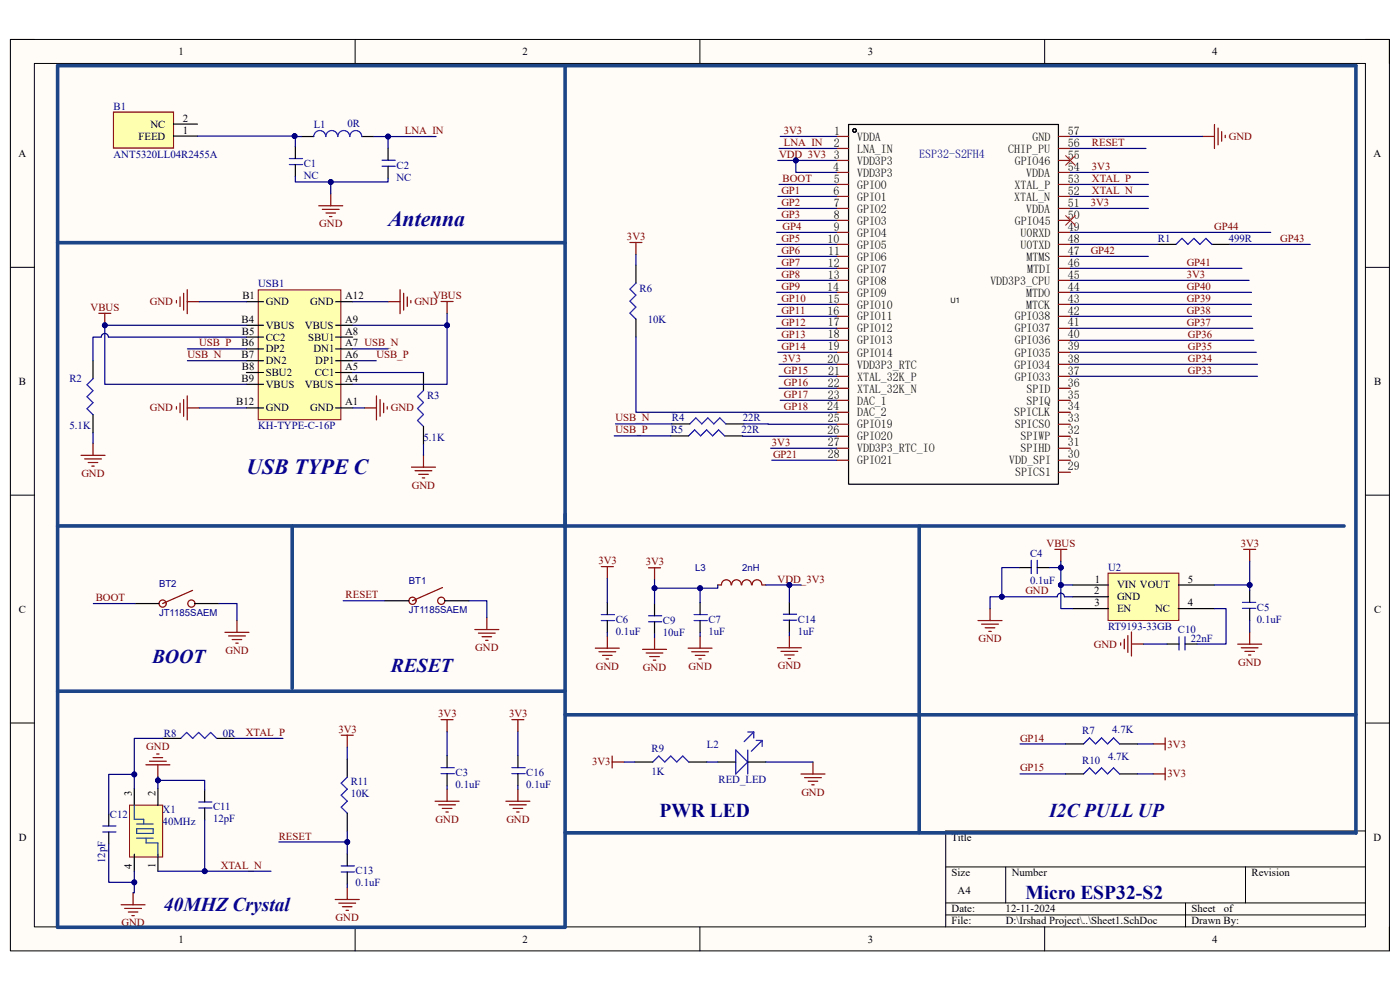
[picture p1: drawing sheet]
<svg xmlns="http://www.w3.org/2000/svg" width="297mm" height="210mm" viewBox="0 0 297 210" stroke-linecap="round" stroke-linejoin="round" font-family="sans-serif">
<path d="M2.2 8.4h292.6v193.3h-292.6z" fill-rule="evenodd" fill="#fffcf8"/>
<path d="M2.2 8.4h292.6v193.3h-292.6z" fill="none" stroke="#000" stroke-width=".21"/>
<path d="M7.3 13.5h282.4v183.1h-282.4z" fill-rule="evenodd" fill="#fffcf8"/>
<g fill="none" stroke="#000" stroke-width=".21">
<path d="M2.2 8.4h5.1M7.3 13.5h282.4v183.1h-282.4zM75.3 8.4v5.1M148.5 8.4v5.1M221.6 8.4v5.1M289.7 8.4h5.1v5.1M2.2 56.7h5.1M289.7 56.7h5.1M2.2 105h5.1M289.7 105.1h5.1M2.2 153.4h5.1M289.7 153.4h5.1"/>
<path d="M289.7 176.3h-89.1v20.3M75.3 196.6v5.1M148.5 196.6v5.1M200.6 183.9h89.1M200.6 191.5h89.1M200.6 194.1h89.1M213.4 183.9v7.6M221.6 196.6v5.1M251.5 191.5v5.1M264.2 183.9v7.6M294.8 196.6v5.1"/>
</g>
<g fill="none" stroke="#00f" stroke-width=".25">
<path d="M61.4 34.9h2.8M61.4 33.6h2.8M66.6 29a1.27 1.27 0 0 1 1.2-1.3 1.27 1.27 0 0 1 1.3 1.3 1.27 1.27 0 0 1 1.3-1.3 1.27 1.27 0 0 1 1.3 1.3 1.27 1.27 0 0 1 1.2-1.3 1.27 1.27 0 0 1 1.3 1.3 1.27 1.27 0 0 1 1.3-1.3 1.27 1.27 0 0 1 1.2 1.3M81.1 35.3h2.8M81.1 34h2.8M127.6 131.6h2.8M127.6 130.4h2.8M137.6 131.9h2.8M137.6 130.6h2.8M147.3 131.6h2.8M147.3 130.4h2.8M229.9 157.8l1.3-1.3 1.2 1.3 1.3-1.3 1.3 1.3 1.2-1.3 1.3 1.3"/>
<path d="M73.7 164.9l-1.3 1.2 1.3 1.3-1.3 1.3 1.3 1.3-1.3 1.2 1.3 1.3M229.9 164.2l1.3-1.3 1.2 1.3 1.3-1.3 1.3 1.3 1.2-1.3 1.3 1.3M72.4 185h2.8M72.4 183.7h2.8"/>
</g>
<g fill="none" stroke="#000" stroke-width=".25">
<path d="M62.7 31.1v2.5M62.7 34.9v2.6M64 29h2.6M76.7 29h2.6M82.3 31.4v2.6M82.3 35.3v2.5M28.6 128h5.1M41.4 128h5.1M81.7 127.4h5M94.4 127.4h5.1M128.8 127.8v2.6M128.8 131.6v2.6"/>
<path d="M138.9 128.1v2.5M138.9 131.9v2.5M148.5 127.8v2.6M148.5 131.6v2.6M226.1 157.8h3.8M237.5 157.8h3.8M73.7 161.1v3.8M73.7 172.5v3.8M226.1 164.2h3.8M237.5 164.2h3.8M73.7 181.2v2.5M73.7 185v2.5"/>
</g>
<g fill="none" stroke="#800000" stroke-width=".25">
<path d="M67.6 43.7h5.1M68.4 44.4h3.6M69.2 45.2h2M69.9 45.9h.5M70.2 41.1v2.6M47.7 134.1h5.1M48.5 134.9h3.6M49.3 135.7h2M50 136.4h.5M50.3 131.6v2.5M100.7 133.6h5.1M101.5 134.3h3.6"/>
<path d="M102.3 135.1h2M103 135.8h.5M103.3 131v2.6M126.3 137.5h5.1M127.1 138.3h3.5M127.6 120.2h2.5M127.8 139h2.1M128.6 139.8h.5M128.8 120.2v2.5M128.8 135v2.5M136.3 137.8h5.1M137.1 138.5h3.5"/>
<path d="M137.6 120.5h2.5M137.8 139.3h2.1M138.9 120.5v2.5M138.9 135.2v2.6M146 137.5h5.1M146.7 138.3h3.6M147.5 139h2M148.3 139.8h.5M148.5 135v2.5M33.2 160h.6M72.4 156h2.5M73.7 156v2.5"/>
<path d="M138.6 140h.5M244.6 157.8h2.6M247.2 156.5v2.6M31 162.2h5M31.7 161.5h3.6M32.5 160.7h2M33.5 162.2v2.6M244.6 164.2h2.6M247.2 162.9v2.5M71.1 190.8h5.1M71.9 191.6h3.5M72.6 192.4h2.1"/>
<path d="M73.4 193.1h.5M73.7 188.3v2.5"/>
</g>
<path d="M119.9 13.9v182.7" fill="none" stroke="#1c4587" stroke-width=".76"/>
<g fill="none" stroke="#800" stroke-width=".25">
<path d="M40.9 125.2l-6.4 2.8M93.9 124.6l-6.4 2.8"/>
<circle cx="34.5" cy="128" r=".76"/>
<circle cx="40.6" cy="128" r=".76"/>
<circle cx="87.5" cy="127.4" r=".76"/>
<circle cx="93.6" cy="127.4" r=".76"/>
</g>
<path d="M27.5 170.8h7v11h-7z" fill-rule="evenodd" fill="#ffffb0"/>
<path d="M27.5 170.8h7v11h-7z" fill="none" stroke="#800000" stroke-width=".21"/>
<path d="M34.5 156.6h3.8M46 156.6h3.8M23.1 172.7v2.5M23.1 176.5v2.5M28.5 167.3v3.6M33.5 167.3v3.6M43.4 167.6v2.5M43.4 171.4v2.5M28.5 181.2v3.6M33.5 181.2v3.6" fill="none" stroke="#000" stroke-width=".25"/>
<path d="M28.5 170.8v3h2v1M29 175.8h3.5v1h-3.5zM29 174.8h3.5M29 177.8h3.5M31 177.8v1h2.5v3" fill="none" stroke="#1c4587" stroke-width=".25"/>
<path d="M38.3 156.6l1.3-1.2 1.3 1.2 1.2-1.2 1.3 1.2 1.3-1.2 1.3 1.2M21.8 176.5h2.8M21.8 175.2h2.8M42.1 171.4h2.8M42.1 170.1h2.8" fill="none" stroke="#00f" stroke-width=".25"/>
<path d="M25.7 191.9h5.1M26.5 192.7h3.5M27.2 193.5h2.1M28 194.2h.5M28.2 189.4v2.5" fill="none" stroke="#800000" stroke-width=".25"/>
<path d="M12.2 13.9h275.5v162.8M119.5 111.6h165.6M119.9 151.6h167.8M119.9 176.7h167.8" fill="none" stroke="#1c4587" stroke-width=".76"/>
<path d="M24.1 23.8h12.7v7.6h-12.7z" fill-rule="evenodd" fill="#ffffb0"/>
<path d="M24.1 23.8h12.7v7.6h-12.7z" fill="none" stroke="#800000" stroke-width=".25"/>
<path d="M36.8 28.9h5.1M36.8 26.3h5.1" fill="none" stroke="#000" stroke-width=".25"/>
<path d="M54.8 61.5h17.5v27.5h-17.5z" fill-rule="evenodd" fill="#ffffb0"/>
<path d="M54.8 61.5h17.5v27.5h-17.5z" fill="none" stroke="#800000" stroke-width=".21"/>
<g fill="none" stroke="#000" stroke-width=".25">
<path d="M52.3 64h3.6M52.3 69h3.6M52.3 71.5h3.6M52.3 74h3.6M52.3 76.5h3.6M52.3 79h3.6M71.2 64h3.6M71.2 69h3.6M71.2 71.5h3.6M71.2 74h3.6M71.2 76.5h3.6M71.2 79h3.6"/>
<path d="M52.3 81.5h3.6M52.3 86.5h3.6M71.2 81.5h3.6M71.2 86.5h3.6"/>
</g>
<g fill="none" stroke="#800000" stroke-width=".25">
<path d="M21 66.5h2.5M22.2 66.5v2.5M37.4 63.7v.6M38.2 63v2M39 62.2v3.6M39.7 64h2.6M39.7 61.5v5M82.3 64h2.6M84.9 61.5v5M85.6 62.2v3.6M86.4 63v2M87.2 63.7v.6"/>
<path d="M93.6 64h2.5M94.8 64v2.5M37.4 86.3v.5M38.2 85.5v2.1M39 84.8v3.5M39.7 86.5h2.6M39.7 84v5.1M77.3 86.5h2.6M79.9 84v5.1M80.6 84.8v3.5M81.4 85.5v2.1M82.2 86.3v.5"/>
</g>
<circle cx="22.2" cy="69" r=".51" fill="#000080"/>
<circle cx="22.2" cy="69" r=".51" fill="none" stroke="#000080" stroke-width=".21"/>
<path d="M19.7 80.3l-1.2 1.3 1.2 1.3-1.2 1.3 1.2 1.2-1.2 1.3 1.2 1.3M89.8 82.8l-1.2 1.3 1.2 1.3-1.2 1.3 1.2 1.2-1.2 1.3 1.2 1.3M156.1 159.1l2.5 2.6-2.5 2.5zM158.6 159.1v5.1M158.6 155.3h1.3M159.9 155.3l-2 2M159.9 155.3v1.3M160.4 157.1h1.3M161.7 157.1l-2.3 2.3M161.7 157.1v1.2M138.5 161.7l1.3-1.3 1.2 1.3 1.3-1.3 1.3 1.3 1.2-1.3 1.3 1.3" fill="none" stroke="#00f" stroke-width=".25"/>
<path d="M19.7 76.5v3.8M89.8 79v3.8M19.7 88v3.8M89.8 90.5v3.8M134.7 161.7h3.8M146.1 161.7h3.8M152.3 161.7h3.8M158.6 161.7h3.9" fill="none" stroke="#000" stroke-width=".25"/>
<path d="M17.2 96.6h5.1M17.9 97.4h3.6M18.7 98.1h2M19.5 98.9h.5M19.7 94v2.6M87.3 99.1h5.1M88.1 99.9h3.5M89.8 96.6v2.5M88.8 100.6h2.1M89.6 101.4h.5M129.9 160.4v2.5M129.9 161.7h2.5" fill="none" stroke="#800000" stroke-width=".25"/>
<path d="M235.1 121.6h15v10h-15z" fill-rule="evenodd" fill="#ffffb0"/>
<path d="M235.1 121.6h15v10h-15z" fill="none" stroke="#800000" stroke-width=".21"/>
<g fill="none" stroke="#000" stroke-width=".25">
<path d="M180 26.4h44.5v76.3h-44.5zM134.9 56.3v3.8M245.7 51.8h3.8M257.1 51.8h3.8M134.9 67.7v3.8M142.3 92.5h3.8M142.5 89.9h3.8M153.7 92.5h3.8M154 89.9h3.8M167.5 127.8v2.5M167.5 131.6v2.5M216.2 120.4h2.6"/>
<path d="M220 120.4h2.6M227.6 124.1h7.6M227.6 126.6h7.6M227.6 129.1h7.6M247.6 136.6h2.5M250 124.1h7.6M250 129.1h7.6M251.4 136.6h2.5M265.1 125.3v2.5M265.1 129.1v2.5M94.8 160.3v2.5M94.8 164.1v2.6"/>
<path d="M109.9 160.3v2.5M109.9 164.1v2.6"/>
<circle cx="181.3" cy="27.7" r=".38"/>
</g>
<g fill="none" stroke="#00f" stroke-width=".25">
<path d="M249.5 51.8l1.3-1.2 1.2 1.2 1.3-1.2 1.3 1.2 1.2-1.2 1.3 1.2M134.9 60.1l-1.3 1.2 1.3 1.3-1.3 1.3 1.3 1.3-1.3 1.2 1.3 1.3M146.1 92.5l1.3-1.3 1.2 1.3 1.3-1.3 1.3 1.3 1.2-1.3 1.3 1.3M146.3 89.9l1.3-1.2 1.3 1.2 1.3-1.2 1.2 1.2 1.3-1.2 1.3 1.2M218.8 118.9v2.8M220 118.9v2.8M166.2 131.6h2.8M166.2 130.3h2.8M250.1 135.1v2.8M251.4 135.1v2.8M263.6 127.8h2.8M263.6 129.1h2.8"/>
<path d="M93.6 164.1h2.8M93.6 162.8h2.8M108.6 164.1h2.8M108.6 162.8h2.8"/>
</g>
<g fill="none" stroke="#800000" stroke-width=".25">
<path d="M255.1 28.9h2.6M257.7 26.4v5.1M258.4 27.2v3.5M259.2 27.9v2.1M259.9 28.7v.5M133.6 51.4h2.6M134.9 51.4v2.6M223.8 116.5h2.5M225.1 116.5v2.6M263.8 116.5h2.6M265.1 116.5v2.6M164.9 137.4h5.1"/>
<path d="M165.7 138.2h3.5M166.4 138.9h2.1M167.2 139.7h.5M167.5 134.9v2.5M207.5 131.6h5.1M208.2 132.4h3.6M209 133.2h2.1M209.8 133.9h.5M210 129.1v2.5M237.8 136.4v.5M238.5 135.6v2M239.3 134.8v3.6"/>
<path d="M240 134.1v5.1M240 136.6h2.6M262.6 136.7h5.1M263.3 137.4h3.6M264.1 138.2h2M264.9 138.9h.5M265.1 134.1v2.6M93.6 152.7h2.5M94.8 152.7v2.5M108.6 152.7h2.5M109.9 152.7v2.5M92.3 170h5.1"/>
<path d="M93.1 170.7h3.5M93.8 171.5h2.1M94.6 172.3h.5M94.8 167.4v2.6M107.3 170h5.1M108.1 170.7h3.6M108.9 171.5h2M109.6 172.3h.5M109.9 167.4v2.6M169.9 164.2h5.1M170.7 165h3.6M171.5 165.7h2"/>
<path d="M172.2 166.5h.5M172.5 161.7v2.5"/>
</g>
<path d="M12.2 13.9v182.8h107.7M12.2 51.5h107.7M62 111.6v34.4M119.9 109.1v2.5h-107.7M195 111.6v65.1M12.2 146.6h107.7" fill="none" stroke="#1c4587" stroke-width=".76"/>
<g fill="none" stroke="#800" stroke-width=".25">
<path d="M177.5 28.9h2.5M177.5 31.5h2.5M177.5 34h2.5M177.5 36.6h2.5M177.5 39.1h2.5M224.5 28.9h2.6M224.5 31.5h2.6M224.5 34h2.6M224.5 36.6h2.6M224.5 39.1h2.6M177.5 41.7h2.5M177.5 44.2h2.5"/>
<path d="M177.5 46.8h2.5M177.5 49.3h2.5M177.5 51.8h2.5M177.5 54.4h2.5M177.5 56.9h2.5M177.5 59.5h2.5M224.5 41.7h2.6M224.5 44.2h2.6M224.5 46.8h2.6M224.5 49.3h2.6M224.5 51.8h2.6M224.5 54.4h2.6"/>
<path d="M224.5 56.9h2.6M224.5 59.5h2.6M177.5 62h2.5M177.5 64.6h2.5M177.5 67.1h2.5M177.5 69.6h2.5M177.5 72.2h2.5M177.5 74.7h2.5M177.5 77.3h2.5M177.5 79.8h2.5M224.5 62h2.6M224.5 64.6h2.6"/>
<path d="M224.5 67.1h2.6M224.5 69.6h2.6M224.5 72.2h2.6M224.5 74.7h2.6M224.5 77.3h2.6M224.5 79.8h2.6M177.5 82.4h2.5M177.5 84.9h2.5M177.5 87.5h2.5M177.5 90h2.5M177.5 92.6h2.5M177.5 95.1h2.5"/>
<path d="M177.5 97.6h2.5M224.5 82.4h2.6M224.5 84.9h2.6M224.5 87.5h2.6M224.5 90h2.6M224.5 92.6h2.6M224.5 95.1h2.6M224.5 97.6h2.6M224.5 100.2h2.6M152.3 124.1h.7M153.1 124.1a1.02 1.02 0 0 1 1-1.1 1.02 1.02 0 0 1 1 1.1M155.2 124.1a1.02 1.02 0 0 1 1-1.1 1.02 1.02 0 0 1 1.1 1.1"/>
<path d="M157.4 124.1a1.02 1.02 0 0 1 1-1.1 1.02 1.02 0 0 1 1 1.1M159.6 124.1a1.02 1.02 0 0 1 1-1.1 1.02 1.02 0 0 1 1 1.1M161.7 124.1h.8"/>
</g>
<path d="M226.1 33l2 2.1M228.1 33l-2 2.1M226.1 45.7l2 2.1M228.1 45.7l-2 2.1" fill="none" stroke="#f00" stroke-width=".21"/>
<path d="M70.2 38.6v2.5" fill="none" stroke="#000080" stroke-width=".25"/>
<circle cx="70.2" cy="38.6" r=".51" fill="#000080"/>
<circle cx="70.2" cy="38.6" r=".51" fill="none" stroke="#000080" stroke-width=".21"/>
<path d="M62.5 28.9l1.5 .1" fill="none" stroke="#000080" stroke-width=".25"/>
<circle cx="62.5" cy="28.9" r=".51" fill="#000080"/>
<circle cx="62.5" cy="28.9" r=".51" fill="none" stroke="#000080" stroke-width=".21"/>
<path d="M19.8 128h8.8M46.5 128h3.8v3.6M72.8 127.4h8.9M99.5 127.4h3.8v3.6M73.7 158.5v2.6M59.2 178.6h14.5M73.7 187.5v.8" fill="none" stroke="#000080" stroke-width=".25"/>
<circle cx="73.7" cy="178.6" r=".51" fill="#000080"/>
<circle cx="73.7" cy="178.6" r=".51" fill="none" stroke="#000080" stroke-width=".21"/>
<path d="M128.8 122.7v5.1M128.8 134.2v.8M138.9 124.8h9.6v3M138.9 134.4v.8M148.5 134.2v.8" fill="none" stroke="#000080" stroke-width=".25"/>
<circle cx="148.5" cy="124.8" r=".51" fill="#000080"/>
<circle cx="148.5" cy="124.8" r=".51" fill="none" stroke="#000080" stroke-width=".21"/>
<circle cx="138.9" cy="124.8" r=".51" fill="#000080"/>
<circle cx="138.9" cy="124.8" r=".51" fill="none" stroke="#000080" stroke-width=".21"/>
<path d="M216.4 157.8h9.7M241.3 157.8h3.3M28.5 164.3h-5.4v8.4M216.4 164.2h9.7M241.3 164.2h3.3" fill="none" stroke="#000080" stroke-width=".25"/>
<circle cx="28.5" cy="164.3" r=".51" fill="#000080"/>
<circle cx="28.5" cy="164.3" r=".51" fill="none" stroke="#000080" stroke-width=".21"/>
<path d="M23.1 179v8.2h5.4" fill="none" stroke="#000080" stroke-width=".25"/>
<circle cx="28.5" cy="187.2" r=".51" fill="#000080"/>
<circle cx="28.5" cy="187.2" r=".51" fill="none" stroke="#000080" stroke-width=".21"/>
<path d="M33.5 165.5h9.9v2.1" fill="none" stroke="#000080" stroke-width=".25"/>
<circle cx="33.5" cy="165.6" r=".51" fill="#000080"/>
<circle cx="33.5" cy="165.6" r=".51" fill="none" stroke="#000080" stroke-width=".21"/>
<path d="M49.8 156.6h10.2M33.5 184.8h9.9" fill="none" stroke="#000080" stroke-width=".25"/>
<circle cx="43.4" cy="184.8" r=".51" fill="#000080"/>
<circle cx="43.4" cy="184.8" r=".51" fill="none" stroke="#000080" stroke-width=".21"/>
<path d="M43.4 173.9v10.9h14.1" fill="none" stroke="#000080" stroke-width=".25"/>
<circle cx="43.4" cy="184.8" r=".51" fill="#000080"/>
<circle cx="43.4" cy="184.8" r=".51" fill="none" stroke="#000080" stroke-width=".21"/>
<path d="M39.8 74h12.5M39.8 76.5h12.5M42.3 64h10M74.8 64h7.5M74.8 74h7.5M74.8 76.5h5M94.8 66.5v2.5h-20M42.3 86.5h10M74.8 86.5h2.5" fill="none" stroke="#000080" stroke-width=".25"/>
<circle cx="94.8" cy="69" r=".51" fill="#000080"/>
<circle cx="94.8" cy="69" r=".51" fill="none" stroke="#000080" stroke-width=".21"/>
<path d="M94.8 69v12.5h-20" fill="none" stroke="#000080" stroke-width=".25"/>
<circle cx="94.8" cy="69" r=".51" fill="#000080"/>
<circle cx="94.8" cy="69" r=".51" fill="none" stroke="#000080" stroke-width=".21"/>
<path d="M52.3 69h-30.1v12.5h30.1" fill="none" stroke="#000080" stroke-width=".25"/>
<circle cx="22.2" cy="69" r=".51" fill="#000080"/>
<circle cx="22.2" cy="69" r=".51" fill="none" stroke="#000080" stroke-width=".21"/>
<path d="M41.9 28.9h20.8v2.2M52.3 71.5h-29.3a.76 .76 0 0 0-.8-.8 .76 .76 0 0 0-.7 .8h-1.8v5M74.8 79h15M19.7 91.8v2.2M89.8 94.3v2.3M132.4 161.7h2.3M149.9 161.7h2.4" fill="none" stroke="#000080" stroke-width=".25"/>
<circle cx="62.5" cy="28.9" r=".51" fill="#000080"/>
<circle cx="62.5" cy="28.9" r=".51" fill="none" stroke="#000080" stroke-width=".21"/>
<path d="M79.3 29h13.2" fill="none" stroke="#000080" stroke-width=".25"/>
<circle cx="82.3" cy="29" r=".51" fill="#000080"/>
<circle cx="82.3" cy="29" r=".51" fill="none" stroke="#000080" stroke-width=".21"/>
<path d="M62.7 37.5v1.1h19.6v-.8" fill="none" stroke="#000080" stroke-width=".25"/>
<circle cx="70.2" cy="38.6" r=".51" fill="#000080"/>
<circle cx="70.2" cy="38.6" r=".51" fill="none" stroke="#000080" stroke-width=".21"/>
<path d="M28.5 184.8v4.6h-.3" fill="none" stroke="#000080" stroke-width=".25"/>
<circle cx="28.5" cy="187.2" r=".51" fill="#000080"/>
<circle cx="28.5" cy="187.2" r=".51" fill="none" stroke="#000080" stroke-width=".21"/>
<path d="M34.5 156.6h-6v10.7" fill="none" stroke="#000080" stroke-width=".25"/>
<circle cx="28.5" cy="164.3" r=".51" fill="#000080"/>
<circle cx="28.5" cy="164.3" r=".51" fill="none" stroke="#000080" stroke-width=".21"/>
<path d="M33.5 164.8v2.5" fill="none" stroke="#000080" stroke-width=".25"/>
<circle cx="33.5" cy="165.6" r=".51" fill="#000080"/>
<circle cx="33.5" cy="165.6" r=".51" fill="none" stroke="#000080" stroke-width=".21"/>
<path d="M138.9 123v5.1" fill="none" stroke="#000080" stroke-width=".25"/>
<circle cx="138.9" cy="124.8" r=".51" fill="#000080"/>
<circle cx="138.9" cy="124.8" r=".51" fill="none" stroke="#000080" stroke-width=".21"/>
<path d="M216.2 120.4h-3.7v6.2" fill="none" stroke="#000080" stroke-width=".25"/>
<circle cx="212.5" cy="126.6" r=".51" fill="#000080"/>
<circle cx="212.5" cy="126.6" r=".51" fill="none" stroke="#000080" stroke-width=".21"/>
<path d="M225.1 120.4v3.7h2.5" fill="none" stroke="#000080" stroke-width=".25"/>
<circle cx="225.1" cy="124.1" r=".51" fill="#000080"/>
<circle cx="225.1" cy="124.1" r=".51" fill="none" stroke="#000080" stroke-width=".21"/>
<circle cx="225.1" cy="120.4" r=".51" fill="#000080"/>
<circle cx="225.1" cy="120.4" r=".51" fill="none" stroke="#000080" stroke-width=".21"/>
<path d="M225.1 119.1v1.3h-2.5" fill="none" stroke="#000080" stroke-width=".25"/>
<circle cx="225.1" cy="120.4" r=".51" fill="#000080"/>
<circle cx="225.1" cy="120.4" r=".51" fill="none" stroke="#000080" stroke-width=".21"/>
<path d="M257.6 124.1h7.5v1.2" fill="none" stroke="#000080" stroke-width=".25"/>
<circle cx="265.1" cy="124.1" r=".51" fill="#000080"/>
<circle cx="265.1" cy="124.1" r=".51" fill="none" stroke="#000080" stroke-width=".21"/>
<path d="M265.1 119.1v5" fill="none" stroke="#000080" stroke-width=".25"/>
<circle cx="265.1" cy="124.1" r=".51" fill="#000080"/>
<circle cx="265.1" cy="124.1" r=".51" fill="none" stroke="#000080" stroke-width=".21"/>
<path d="M225.1 124.1v5h2.5M242.6 136.6h5M257.6 129.1h2.5v7.5h-6.2M265.1 131.6v2.5" fill="none" stroke="#000080" stroke-width=".25"/>
<circle cx="225.1" cy="124.1" r=".51" fill="#000080"/>
<circle cx="225.1" cy="124.1" r=".51" fill="none" stroke="#000080" stroke-width=".21"/>
<path d="M227.6 126.6h-1.8a.76 .76 0 0 0-.7-.8 .76 .76 0 0 0-.8 .8h-14.3v2.5" fill="none" stroke="#000080" stroke-width=".25"/>
<circle cx="212.5" cy="126.6" r=".51" fill="#000080"/>
<circle cx="212.5" cy="126.6" r=".51" fill="none" stroke="#000080" stroke-width=".21"/>
<path d="M82.3 29v2.4" fill="none" stroke="#000080" stroke-width=".25"/>
<circle cx="82.3" cy="29" r=".51" fill="#000080"/>
<circle cx="82.3" cy="29" r=".51" fill="none" stroke="#000080" stroke-width=".21"/>
<path d="M152.3 124.1v.7h-3.8" fill="none" stroke="#000080" stroke-width=".25"/>
<circle cx="148.5" cy="124.8" r=".51" fill="#000080"/>
<circle cx="148.5" cy="124.8" r=".51" fill="none" stroke="#000080" stroke-width=".21"/>
<path d="M162.5 124.1h7.5" fill="none" stroke="#000080" stroke-width=".25"/>
<circle cx="167.5" cy="124.1" r=".51" fill="#000080"/>
<circle cx="167.5" cy="124.1" r=".51" fill="none" stroke="#000080" stroke-width=".21"/>
<path d="M167.5 124.1v3.7M167.5 134.1v.8" fill="none" stroke="#000080" stroke-width=".25"/>
<circle cx="167.5" cy="124.1" r=".51" fill="#000080"/>
<circle cx="167.5" cy="124.1" r=".51" fill="none" stroke="#000080" stroke-width=".21"/>
<path d="M73.7 176.3v4.9" fill="none" stroke="#000080" stroke-width=".25"/>
<circle cx="73.7" cy="178.6" r=".51" fill="#000080"/>
<circle cx="73.7" cy="178.6" r=".51" fill="none" stroke="#000080" stroke-width=".21"/>
<path d="M165 34h12.5M165.3 31.5h12.2M165.5 28.9h12M130.3 92.5h12M130.6 89.9h11.9M109.9 155.2v5.1M109.9 166.7v.7M162.5 161.7h10" fill="none" stroke="#000080" stroke-width=".25"/>
<circle cx="168.8" cy="34" r=".51" fill="#000080"/>
<circle cx="168.8" cy="34" r=".51" fill="none" stroke="#000080" stroke-width=".21"/>
<path d="M168.8 34v2.6h8.7" fill="none" stroke="#000080" stroke-width=".25"/>
<circle cx="168.8" cy="34" r=".51" fill="#000080"/>
<circle cx="168.8" cy="34" r=".51" fill="none" stroke="#000080" stroke-width=".21"/>
<g fill="none" stroke="#000080" stroke-width=".25">
<path d="M165.3 39.1h12.2M227.1 39.1h16.5M227.1 36.6h16.5M227.1 31.5h16M227.1 28.9h28M134.9 54v2.3M164.8 46.8h12.7M164.8 49.3h12.7M164.8 51.8h12.7M164.8 56.9h12.7M164.8 59.5h12.7M165 41.7h12.5"/>
<path d="M165 44.2h12.5M165 54.4h12.5M227.1 41.7h16.5M227.1 44.2h16.5M227.1 49.3h42.5M227.1 51.8h18.6M227.1 54.4h16.5M227.1 56.9h36.4M227.1 59.5h37.9M260.9 51.8h17.1M134.9 71.5v16h42.6M164.8 62h12.7"/>
<path d="M164.8 67.1h12.7M164.8 69.6h12.7M165 64.6h12.5M165 72.2h12.5M165 74.7h12.5M165.3 77.3h12.2M165.3 79.8h12.2M227.1 62h38.4M227.1 64.6h38.4M227.1 67.1h38.4M227.1 69.6h38.7M227.1 72.2h38.9"/>
<path d="M227.1 74.7h39.4M227.1 77.3h39.7M227.1 79.8h39.7M157.5 92.5l20 .1M157.8 89.9l19.7 .1M163.5 95.1h14M163.7 97.6h13.8M165.3 82.4h12.2M165.5 84.9h12M94.8 155.2v5.1M94.8 166.7v.7"/>
</g>
<g font-size="4.6" fill="#0c0087">
<text x="82.3" y="48">Antenna</text>
<text x="52.3" y="100.5">USB TYPE C</text>
</g>
<g font-size="4.1" fill="#0c0087">
<text x="32.3" y="140.7">BOOT</text>
<text x="82.9" y="142.5">RESET</text>
<text x="222.5" y="173.3">I2C PULL UP</text>
<text x="34.8" y="193.3">40MHZ Crystal</text>
</g>
<g font-size="4.1" fill="#000080">
<text x="139.9" y="173.3">PWR LED</text>
<text x="217.6" y="190.8">Micro ESP32-S2</text>
</g>
<g font-size="2.5">
<text x="177" y="28.6">1</text>
<text x="181.8" y="29.8">VDDA</text>
<text x="219" y="29.8">GND</text>
<text x="226.6" y="28.6">57</text>
<text x="176.9" y="31.1">2</text>
<text x="176.9" y="33.7">3</text>
<text x="181.8" y="32.4">LNA_IN</text>
<text x="181.8" y="34.9">VDD3P3</text>
<text x="213.9" y="32.4">CHIP_PU</text>
<text x="215.3" y="34.9">GPIO46</text>
<text x="226.6" y="33.7">55</text>
<text x="226.6" y="31.1">56</text>
<text x="176.8" y="36.2">4</text>
<text x="176.8" y="41.3">6</text>
<text x="176.9" y="38.7">5</text>
<text x="181.8" y="37.5">VDD3P3</text>
<text x="181.8" y="40">GPIO0</text>
<text x="215.2" y="40">XTAL_P</text>
<text x="217.7" y="37.5">VDDA</text>
<text x="226.6" y="41.3">52</text>
<text x="226.6" y="38.7">53</text>
<text x="226.6" y="36.2">54</text>
<text x="176.9" y="43.8">7</text>
<text x="176.9" y="46.4">8</text>
<text x="181.8" y="42.5">GPIO1</text>
<text x="181.8" y="45.1">GPIO2</text>
<text x="181.8" y="47.6">GPIO3</text>
<text x="215.1" y="42.5">XTAL_N</text>
<text x="215.3" y="47.6">GPIO45</text>
<text x="217.7" y="45.1">VDDA</text>
<text x="226.6" y="46.4">50</text>
<text x="226.6" y="43.8">51</text>
<text x="175.6" y="51.5">10</text>
<text x="176.9" y="48.9">9</text>
<text x="181.8" y="50.2">GPIO4</text>
<text x="181.8" y="52.7">GPIO5</text>
<text x="216.5" y="52.7">U0TXD</text>
<text x="216.5" y="50.2">U0RXD</text>
<text x="226.6" y="51.5">48</text>
<text x="226.6" y="48.9">49</text>
<text x="175.6" y="56.6">12</text>
<text x="175.6" y="59.1">13</text>
<text x="175.7" y="54">11</text>
<text x="181.8" y="55.3">GPIO6</text>
<text x="181.8" y="57.8">GPIO7</text>
<text x="217.8" y="55.3">MTMS</text>
<text x="217.9" y="57.8">MTDI</text>
<text x="226.6" y="59.1">45</text>
<text x="226.6" y="56.6">46</text>
<text x="226.6" y="54">47</text>
<text x="175.5" y="61.6">14</text>
<text x="175.6" y="64.2">15</text>
<text x="181.8" y="60.4">GPIO8</text>
<text x="181.8" y="62.9">GPIO9</text>
<text x="181.8" y="65.4">GPIO10</text>
<text x="210.1" y="60.4">VDD3P3_CPU</text>
<text x="217.7" y="65.4">MTCK</text>
<text x="217.7" y="62.9">MTDO</text>
<text x="226.6" y="64.2">43</text>
<text x="226.6" y="61.6">44</text>
<text x="175.6" y="66.7">16</text>
<text x="175.6" y="69.3">17</text>
<text x="175.6" y="71.8">18</text>
<text x="181.8" y="68">GPIO11</text>
<text x="181.8" y="70.5">GPIO12</text>
<text x="215.3" y="70.5">GPIO37</text>
<text x="215.3" y="68">GPIO38</text>
<text x="226.6" y="71.8">40</text>
<text x="226.6" y="69.3">41</text>
<text x="226.6" y="66.7">42</text>
<text x="175.6" y="76.9">20</text>
<text x="175.6" y="74.3">19</text>
<text x="181.8" y="73.1">GPIO13</text>
<text x="181.8" y="75.6">GPIO14</text>
<text x="215.3" y="73.1">GPIO36</text>
<text x="215.3" y="75.6">GPIO35</text>
<text x="226.6" y="76.9">38</text>
<text x="226.6" y="74.3">39</text>
<text x="175.6" y="82">22</text>
<text x="175.7" y="79.5">21</text>
<text x="181.8" y="78.2">VDD3P3_RTC</text>
<text x="181.8" y="80.7">XTAL_32K_P</text>
<text x="181.8" y="83.3">XTAL_32K_N</text>
<text x="215.2" y="78.2">GPIO34</text>
<text x="215.3" y="80.7">GPIO33</text>
<text x="217.8" y="83.3">SPID</text>
<text x="226.6" y="82">36</text>
<text x="226.6" y="79.5">37</text>
<text x="175.5" y="87.1">24</text>
<text x="175.6" y="84.5">23</text>
<text x="175.6" y="89.6">25</text>
<text x="181.8" y="85.8">DAC_1</text>
<text x="181.8" y="88.3">DAC_2</text>
<text x="215.2" y="88.3">SPICLK</text>
<text x="217.8" y="85.8">SPIQ</text>
<text x="226.6" y="89.6">33</text>
<text x="226.6" y="87.1">34</text>
<text x="226.6" y="84.5">35</text>
<text x="175.6" y="92.2">26</text>
<text x="175.6" y="94.7">27</text>
<text x="181.8" y="90.9">GPIO19</text>
<text x="181.8" y="93.4">GPIO20</text>
<text x="181.8" y="96">VDD3P3_RTC_IO</text>
<text x="215.3" y="90.9">SPICS0</text>
<text x="216.5" y="96">SPIHD</text>
<text x="216.5" y="93.4">SPIWP</text>
<text x="226.6" y="94.7">31</text>
<text x="226.6" y="92.2">32</text>
<text x="175.6" y="97.2">28</text>
<text x="181.8" y="98.5">GPIO21</text>
<text x="214.1" y="98.5">VDD_SPI</text>
<text x="215.4" y="101">SPICS1</text>
<text x="226.6" y="99.8">29</text>
<text x="226.6" y="97.2">30</text>
</g>
<text font-size="2.5" fill="#000080" x="195" y="33.6">ESP32-S2FH4</text>
<g font-size="2.3">
<text x="37.9" y="11.7">1</text>
<text x="110.9" y="11.7">2</text>
<text x="184.1" y="11.7">3</text>
<text x="257.1" y="11.7">4</text>
<text x="29.4" y="29.6">FEED</text>
<text x="31.9" y="27.1">NC</text>
<text x="38.8" y="28.4">1</text>
<text x="38.8" y="25.8">2</text>
<text x="3.9" y="33.3">A</text>
<text x="291.4" y="33.3">A</text>
<text x="51.4" y="63.5">B1</text>
<text x="56.4" y="64.8">GND</text>
<text x="65.8" y="64.8">GND</text>
<text x="73.2" y="63.5">A12</text>
<text x="51.3" y="68.5">B4</text>
<text x="51.3" y="71">B5</text>
<text x="56.4" y="69.8">VBUS</text>
<text x="64.7" y="69.8">VBUS</text>
<text x="73.2" y="71">A8</text>
<text x="73.2" y="68.5">A9</text>
<text x="51.3" y="73.5">B6</text>
<text x="51.3" y="76">B7</text>
<text x="56.4" y="72.3">CC2</text>
<text x="56.4" y="74.8">DP2</text>
<text x="56.4" y="77.3">DN2</text>
<text x="65.4" y="72.3">SBU1</text>
<text x="66.5" y="74.8">DN1</text>
<text x="66.9" y="77.3">DP1</text>
<text x="73.2" y="76">A6</text>
<text x="73.2" y="73.5">A7 USB_N</text>
<text x="4" y="81.6">B</text>
<text x="51.3" y="81">B9</text>
<text x="51.3" y="78.5">B8</text>
<text x="56.4" y="79.8">SBU2</text>
<text x="56.4" y="82.3">VBUS</text>
<text x="64.7" y="82.3">VBUS</text>
<text x="66.8" y="79.8">CC1</text>
<text x="73.2" y="81">A4</text>
<text x="73.2" y="78.5">A5</text>
<text x="291.5" y="81.6">B</text>
<text x="50.1" y="86">B12</text>
<text x="56.4" y="87.3">GND</text>
<text x="65.8" y="87.3">GND</text>
<text x="73.2" y="86">A1</text>
<text x="232.3" y="123.6">1</text>
<text x="237" y="124.8">VIN VOUT</text>
<text x="252" y="123.6">5</text>
<text x="4" y="130">C</text>
<text x="232.1" y="126.1">2</text>
<text x="232.2" y="128.6">3</text>
<text x="237" y="127.3">GND</text>
<text x="237" y="129.8">EN</text>
<text x="245.1" y="129.8">NC</text>
<text x="252" y="128.6">4</text>
<text x="291.5" y="130">C</text>
<text x="28" y="168.9" transform="rotate(-90 28 168.9)">3</text>
<text x="33" y="168.9" transform="rotate(-90 33 168.9)">2</text>
<text x="4" y="178.3">D</text>
<text x="201.9" y="178.3">Title</text>
<text x="291.4" y="178.3">D</text>
<text x="28" y="184.3" transform="rotate(-90 28 184.3)">4</text>
<text x="33" y="184.1" transform="rotate(-90 33 184.1)">1</text>
<text x="201.9" y="185.9">Size</text>
<text x="214.6" y="185.9">Number</text>
<text x="265.5" y="185.9">Revision</text>
<text x="203.2" y="189.7">A4</text>
<text x="201.9" y="193.5">Date:</text>
<text x="201.9" y="196.1">File:</text>
<text x="213.3" y="193.5">12-11-2024</text>
<text x="213.4" y="196.1">D:\Irshad Project\..\Sheet1.SchDoc</text>
<text x="252.8" y="193.5">Sheet</text>
<text x="252.8" y="196.1">Drawn By:</text>
<text x="259.6" y="193.5">of</text>
<text x="37.9" y="199.9">1</text>
<text x="110.9" y="199.9">2</text>
<text x="184.1" y="199.9">3</text>
<text x="257.1" y="199.9">4</text>
</g>
<g font-size="2.3" fill="#000080">
<text x="24.1" y="23.3">B1</text>
<text x="66.5" y="27.2">L1</text>
<text x="73.7" y="26.9">0R</text>
<text x="24.1" y="33.4">ANT5320LL04R2455A</text>
<text x="64.4" y="35.4">C1</text>
<text x="84.1" y="35.8">C2</text>
<text x="64.4" y="38">NC</text>
<text x="84.1" y="38.3">NC</text>
<text x="245.7" y="51.3">R1</text>
<text x="260.7" y="51.3">499R</text>
<text x="54.8" y="61">USB1</text>
<text x="135.7" y="61.8">R6</text>
<text x="137.4" y="68.5">10K</text>
<text x="14.7" y="81">R2</text>
<text x="90.6" y="84.6">R3</text>
<text x="142.5" y="89.4">R4</text>
<text x="157.6" y="89.4">22R</text>
<text x="14.7" y="91">5.1K</text>
<text x="54.8" y="91.1">KH-TYPE-C-16P</text>
<text x="89.8" y="93.5">5.1K</text>
<text x="142.3" y="91.9">R5</text>
<text x="157.3" y="91.9">22R</text>
<text x="218.5" y="118.1">C4</text>
<text x="218.5" y="124">0.1uF</text>
<text x="235.1" y="121.1">U2</text>
<text x="266.7" y="129.5">C5</text>
<text x="130.6" y="132.2">C6</text>
<text x="130.6" y="134.7">0.1uF</text>
<text x="140.6" y="132.4">C9</text>
<text x="140.6" y="135">10uF</text>
<text x="150.3" y="132.2">C7</text>
<text x="150.3" y="134.7">1uF</text>
<text x="169.2" y="132.1">C14</text>
<text x="169.2" y="134.6">1uF</text>
<text x="235.1" y="133.6">RT9193-33GB</text>
<text x="249.9" y="134.3">C10</text>
<text x="252.6" y="136.1">22nF</text>
<text x="266.7" y="132.1">0.1uF</text>
<text x="229.6" y="155.8">R7</text>
<text x="236" y="155.5">4.7K</text>
<text x="34.8" y="156.4">R8</text>
<text x="47.3" y="156.4">0R</text>
<text x="138.2" y="159.6">R9</text>
<text x="149.9" y="158.6">L2</text>
<text x="235.1" y="161.1">4.7K</text>
<text x="74.4" y="166.6">R11</text>
<text x="96.6" y="164.6">C3</text>
<text x="96.6" y="167.2">0.1uF</text>
<text x="111.6" y="164.6">C16</text>
<text x="111.6" y="167.2">0.1uF</text>
<text x="138.2" y="164.4">1K</text>
<text x="152.4" y="166.2">RED_LED</text>
<text x="229.6" y="162.1">R10</text>
<text x="23.3" y="173.4">C12</text>
<text x="34.5" y="172.6">X1</text>
<text x="45.2" y="171.9">C11</text>
<text x="74.4" y="169.2">10K</text>
<text x="34.5" y="175.1">40MHz</text>
<text x="45.2" y="174.5">12pF</text>
<text x="22.3" y="183.1" transform="rotate(-90 22.3 183.1)">12pF</text>
<text x="75.4" y="185.5">C13</text>
<text x="75.4" y="188">0.1uF</text>
</g>
<g font-size="2.3" fill="#800000">
<text x="85.9" y="28.4">LNA_IN</text>
<text x="166.3" y="28.4">3V3</text>
<text x="260.7" y="29.7">GND</text>
<text x="165.3" y="33.5">VDD_3V3</text>
<text x="166.3" y="31">LNA_IN</text>
<text x="231.6" y="31">RESET</text>
<text x="165.8" y="41.1">GP1</text>
<text x="166" y="38.6">BOOT</text>
<text x="231.6" y="36.1">3V3</text>
<text x="231.6" y="38.6">XTAL_P</text>
<text x="231.6" y="41.1">XTAL_N</text>
<text x="165.8" y="43.7">GP2</text>
<text x="165.8" y="46.2">GP3</text>
<text x="231.4" y="43.7">3V3</text>
<text x="67.7" y="48.2">GND</text>
<text x="133" y="50.9">3V3</text>
<text x="165.8" y="51.3">GP5</text>
<text x="165.8" y="53.8">GP6</text>
<text x="166" y="48.8">GP4</text>
<text x="231.4" y="53.8">GP42</text>
<text x="257.6" y="48.8">GP44</text>
<text x="271.6" y="51.3">GP43</text>
<text x="165.8" y="56.4">GP7</text>
<text x="165.8" y="59">GP8</text>
<text x="251.8" y="56.4">GP41</text>
<text x="251.8" y="59">3V3</text>
<text x="19.2" y="66">VBUS</text>
<text x="31.8" y="64.8">GND</text>
<text x="87.9" y="64.8">GND</text>
<text x="91.9" y="63.5">VBUS</text>
<text x="165.8" y="61.5">GP9</text>
<text x="165.8" y="64.1">GP10</text>
<text x="251.8" y="61.5">GP40</text>
<text x="251.8" y="64.1">GP39</text>
<text x="165.8" y="66.6">GP11</text>
<text x="165.8" y="69.1">GP12</text>
<text x="165.8" y="71.7">GP13</text>
<text x="251.8" y="66.6">GP38</text>
<text x="251.8" y="69.1">GP37</text>
<text x="252" y="71.7">GP36</text>
<text x="39.8" y="76">USB_N</text>
<text x="42.2" y="73.5">USB_P</text>
<text x="79.8" y="76">USB_P</text>
<text x="165.8" y="74.2">GP14</text>
<text x="166" y="76.8">3V3</text>
<text x="252" y="74.2">GP35</text>
<text x="252" y="76.8">GP34</text>
<text x="166.3" y="79.3">GP15</text>
<text x="166.3" y="81.8">GP16</text>
<text x="252" y="79.3">GP33</text>
<text x="31.8" y="87.3">GND</text>
<text x="82.9" y="87.3">GND</text>
<text x="130.6" y="89.4">USB_N</text>
<text x="166.3" y="84.4">GP17</text>
<text x="166.3" y="87">GP18</text>
<text x="130.6" y="91.9">USB_P</text>
<text x="163.7" y="94.6">3V3</text>
<text x="17.3" y="101.2">GND</text>
<text x="164" y="97.1">GP21</text>
<text x="87.4" y="103.7">GND</text>
<text x="127" y="119.7">3V3</text>
<text x="137" y="119.9">3V3</text>
<text x="222" y="116">VBUS</text>
<text x="263.2" y="116">3V3</text>
<text x="165" y="123.6">VDD_3V3</text>
<text x="20.3" y="127.5">BOOT</text>
<text x="73.3" y="126.9">RESET</text>
<text x="217.6" y="126.1">GND</text>
<text x="207.6" y="136.2">GND</text>
<text x="232.1" y="137.4">GND</text>
<text x="47.8" y="138.7">GND</text>
<text x="100.8" y="138.1">GND</text>
<text x="126.4" y="142.1">GND</text>
<text x="136.4" y="142.3">GND</text>
<text x="146.1" y="142.1">GND</text>
<text x="165" y="142">GND</text>
<text x="262.7" y="141.2">GND</text>
<text x="71.8" y="155.4">3V3</text>
<text x="93" y="152.1">3V3</text>
<text x="108" y="152.1">3V3</text>
<text x="31" y="159.2">GND</text>
<text x="52.2" y="156.1">XTAL_P</text>
<text x="216.4" y="157.3">GP14</text>
<text x="247.7" y="158.6">3V3</text>
<text x="125.6" y="162.4">3V3</text>
<text x="216.4" y="163.7">GP15</text>
<text x="247.7" y="164.9">3V3</text>
<text x="170" y="168.8">GND</text>
<text x="59.1" y="178.1">RESET</text>
<text x="92.4" y="174.5">GND</text>
<text x="107.4" y="174.5">GND</text>
<text x="46.8" y="184.3">XTAL_N</text>
<text x="25.8" y="196.5">GND</text>
<text x="71.2" y="195.4">GND</text>
</g>
<g font-size="2" fill="#000080">
<text x="33.7" y="124.5">BT2</text>
<text x="86.7" y="124">BT1</text>
<text x="147.4" y="121.1">L3</text>
<text x="157.4" y="121.1">2nH</text>
<text x="33.7" y="130.6">JT1185SAEM</text>
<text x="86.7" y="130">JT1185SAEM</text>
</g>
<text font-size="1.6" x="201.6" y="64.2">U1</text>
</svg>
